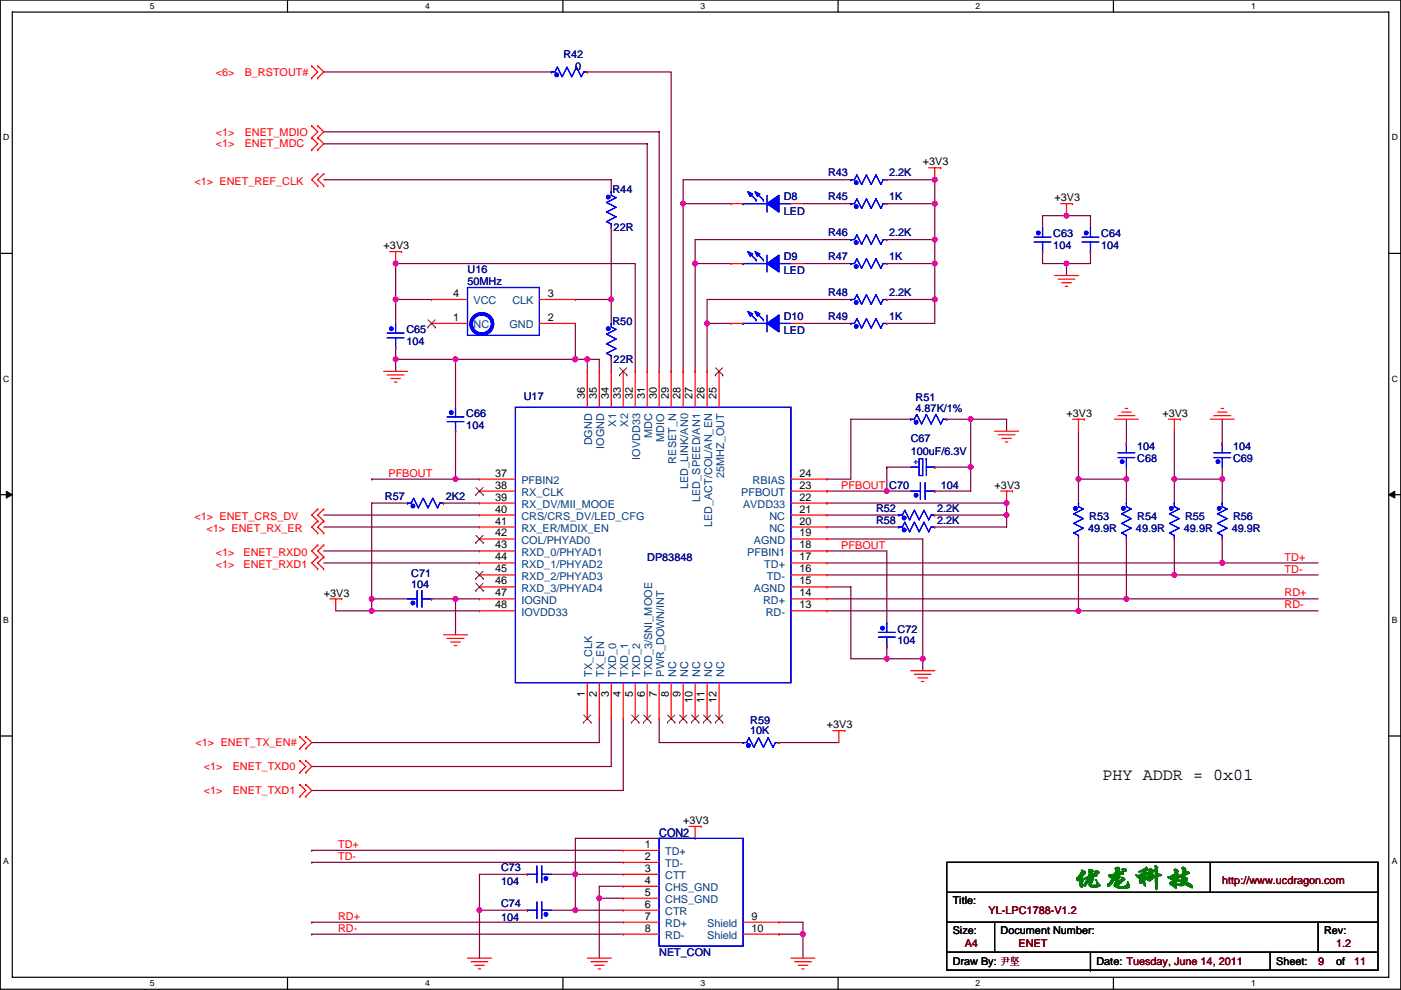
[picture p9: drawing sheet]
<svg xmlns="http://www.w3.org/2000/svg" width="297mm" height="210mm" viewBox="0 0 297 210" stroke-linecap="round" stroke-linejoin="round" font-family="sans-serif">
<path d="M.1 0h296.9v209.8h-296.9zM2.6 2.6h291.8v204.7h-291.8z" fill="none" stroke="#000" stroke-width=".25"/>
<g fill="#fff">
<path d="M31.8 .3h1v2h-1z"/>
<path d="M31.8 207.5h1v2.1h-1z"/>
</g>
<path d="M61 0v2.6M61 207.3v2.5" fill="none" stroke="#000" stroke-width=".25"/>
<g fill="#fff">
<path d="M90.1 .3h1v2h-1z"/>
<path d="M90.1 207.5h1v2.1h-1z"/>
</g>
<path d="M119.3 0v2.6M119.3 207.3v2.5" fill="none" stroke="#000" stroke-width=".25"/>
<g fill="#fff">
<path d="M148.5 .3h1v2h-1z"/>
<path d="M148.5 207.5h1v2.1h-1z"/>
</g>
<path d="M177.7 0v2.6M177.7 207.3v2.5" fill="none" stroke="#000" stroke-width=".25"/>
<g fill="#fff">
<path d="M206.9 .3h1v2h-1z"/>
<path d="M206.9 207.5h1v2.1h-1z"/>
</g>
<path d="M236.1 0v2.6M236.1 207.3v2.5" fill="none" stroke="#000" stroke-width=".25"/>
<g fill="#fff">
<path d="M265.2 .3h1v2h-1z"/>
<path d="M265.2 207.5h1v2.1h-1z"/>
<path d="M.7 28.2h1.3v2h-1.3z"/>
<path d="M295.1 28.2h1.3v2h-1.3z"/>
<path d="M.7 79.3h1.3v2.1h-1.3z"/>
<path d="M295.1 79.3h1.3v2.1h-1.3z"/>
</g>
<path d="M.1 53.7h2.5M294.4 53.7h2.6" fill="none" stroke="#000" stroke-width=".25"/>
<g fill="#fff">
<path d="M.7 130.5h1.2v2h-1.2z"/>
<path d="M295.1 130.5h1.2v2h-1.2z"/>
</g>
<path d="M.1 104.9h2.5M294.4 104.9h2.6" fill="none" stroke="#000" stroke-width=".25"/>
<path d="M1.3 104.2l1.3 .7-1.3 .7zM294.4 104.9l1.3-.7v1.4z" fill="#000" stroke="#000" stroke-width=".21"/>
<g fill="#fff">
<path d="M.7 181.7h1.2v2h-1.2z"/>
<path d="M295.1 181.7h1.2v2h-1.2z"/>
</g>
<path d="M.1 156.1h2.5M294.4 156.1h2.6M200.7 195.6h91.5M200.7 182.9h91.5v22.9h-91.5zM200.7 189.3h91.5M210.9 195.6v6.4M256.6 182.9v6.4M279.5 195.6v6.4M200.7 202h91.5M231.2 205.8h.1M231.2 202v3.8M269.3 202v3.8" fill="none" stroke="#000" stroke-width=".25"/>
<g fill="none" stroke="#800040" stroke-width=".25">
<path d="M68.6 15.3h48.3M124.5 15.3h17.8v63.5M68.6 38.1h61v2.6M68.6 30.5h68.6v48.3M68.6 28h71.2v50.8M180.4 38.1h-35.6v5.1M188 38.1h10.2M198.2 38.1v30.5h-10.2M198.2 38.1h.1M83.9 55.9h50.8v22.9M83.9 55.9h.1M83.9 55.9v12.7"/>
<path d="M129.6 48.3v15.2M144.8 43.2h.1M144.8 43.2h10.2M144.8 43.2v35.6M147.4 55.9h.1M147.4 55.9h7.6M147.4 55.9v22.9M170.2 55.9h10.2M170.2 43.2h10.2M180.4 50.8h-33v5.1M188 55.9h10.2M188 50.8h10.2"/>
<path d="M188 43.2h10.2M198.2 50.8h.1M198.2 43.2h.1M198.2 55.9h.1M221 53.4v2.5h5.1M226.1 45.7h-5.1v2.6M226.1 45.7h.1M226.1 55.9h.1M226.1 45.7h5.1v2.6M226.1 55.9v2.5M231.2 53.4v2.5h-5.1M83.9 63.5h.1"/>
<path d="M83.9 63.5h7.6M83.9 76.2h.1M83.9 76.2v2.6M83.9 73.7v2.5M83.9 76.2h40.6M96.6 76.2v10.2M96.6 76.2h.1M122 68.6v7.6M122 63.5h7.6M122 76.2h.1M124.5 76.2h2.6v2.6M124.5 76.2h.1"/>
<path d="M124.5 76.2v2.6M129.6 76.2v2.6M129.6 63.5h.1M129.6 63.5v5.1M149.9 68.6h.1M149.9 68.6h5.1M149.9 68.6v10.2M170.2 68.6h10.2M180.4 63.5h-30.5v5.1M188 63.5h10.2M198.2 63.5h.1M96.6 91.5h.1"/>
<path d="M96.6 91.5v10.1M188 99.1v5.1h5.1M188 99.1h.1M188 99.1h5.1M193.1 88.9h-12.7v12.7h-5.1M198.2 99.1h7.6M200.7 88.9h5.1M205.8 88.9v15.3h-7.6M205.8 99.1h.1M205.8 88.9h7.6v2.6M205.8 88.9h.1M228.7 91.5v10.1"/>
<path d="M238.8 88.9v5.1M238.8 99.1v2.5M249 91.5v10.1M259.1 88.9v5.1M259.1 99.1v2.5M68.6 111.8h33.1M68.6 109.2h33.1M68.6 116.9h33.1M68.6 119.4h33.1M78.8 101.6h.1M78.8 101.6h17.8M86.4 106.7h-7.6v20.3"/>
<path d="M94 106.7h7.7M96.6 101.6h5.1M175.3 111.8h15.3M175.3 109.2h15.3M175.3 106.7h.1M175.3 116.9h.1M175.3 116.9h12.7v15.2M175.3 114.3h20.3v25.4M175.3 104.2h.1M175.3 119.4h83.8M175.3 106.7h38.1v2.5M175.3 104.2h12.7"/>
<path d="M198.2 109.2h15.2M213.4 109.2v2.6h-15.2M213.4 109.2h.1M228.7 114.3v15.3M228.7 101.6h10.1M228.7 101.6h.1M228.7 101.6v5.1M238.8 114.3v12.7M238.8 101.6h.1M238.8 101.6v5.1M249 114.3v7.6M249 101.6h.1"/>
<path d="M249 101.6v5.1M249 101.6h10.1M259.1 114.3v5.1M259.1 119.4h.1M259.1 101.6h.1M259.1 119.4h20.4M259.1 101.6v5.1M71.2 129.6h7.6M78.8 127h.1M78.8 127h7.6M78.8 129.6h.1M78.8 129.6h22.9"/>
<path d="M78.8 127v2.6M91.5 127h5.1M96.6 127h.1M96.6 127h5.1M96.6 127v7.6M175.3 124.5h5.1v15.2h7.6M175.3 129.6h53.4M175.3 121.9h73.7M175.3 127h63.5M188 137.2v2.5h7.6M188 137.2h.1M195.6 139.7h.1"/>
<path d="M195.6 139.7v2.6M228.7 129.6h.1M228.7 129.6h50.8M238.8 127h.1M238.8 127h40.7M249 121.9h.1M249 121.9h30.5M127.1 152.4v5.1h-61M129.6 152.4v10.2h-63.5M132.1 152.4v15.3h-66M139.8 152.4v5.1h17.7M165.2 157.5h12.7"/>
<path d="M147.4 177.8h-25.4v7.6M147.4 177.8h.1M66.1 180.4h.1M66.1 182.9h.1M66.1 195.6h.1M66.1 198.1h.1M66.1 180.4h66M66.1 182.9h66M66.1 195.6h66M66.1 198.1h66M101.7 193.1h10.1M101.7 193.1h.1"/>
<path d="M101.7 193.1v10.1M111.8 185.4h-10.1v7.7M116.9 185.4h5.1M116.9 193.1h5.1M122 185.4h.1M122 193.1h.1M122 185.4v7.7M122 185.4h10.1M122 193.1h10.1M127.1 190.5h.1M127.1 190.5h5M127.1 190.5v12.7"/>
<path d="M132.1 188h-5v2.5M165.2 195.6h5v2.5M165.2 198.1h.1M165.2 198.1h5M170.2 198.1v5.1"/>
</g>
<g fill="#f0f" stroke="#f0f" stroke-width=".25">
<circle cx="213.4" cy="109.2" r=".5"/>
<circle cx="213.4" cy="106.7" r=".5"/>
<circle cx="188" cy="104.1" r=".5"/>
<circle cx="83.9" cy="63.5" r=".5"/>
<circle cx="205.8" cy="99.1" r=".5"/>
<circle cx="228.6" cy="129.5" r=".5"/>
<circle cx="238.8" cy="127" r=".5"/>
<circle cx="249" cy="121.9" r=".5"/>
<circle cx="259.1" cy="119.4" r=".5"/>
<circle cx="228.6" cy="101.6" r=".5"/>
<circle cx="249" cy="101.6" r=".5"/>
<circle cx="259.1" cy="101.6" r=".5"/>
<circle cx="238.8" cy="101.6" r=".5"/>
<circle cx="195.6" cy="139.7" r=".5"/>
<circle cx="226.1" cy="45.7" r=".5"/>
<circle cx="226.1" cy="55.9" r=".5"/>
<circle cx="78.8" cy="127" r=".5"/>
<circle cx="96.6" cy="127" r=".5"/>
<circle cx="188" cy="139.7" r=".5"/>
<circle cx="144.8" cy="43.2" r=".5"/>
<circle cx="149.9" cy="68.6" r=".5"/>
<circle cx="83.9" cy="76.2" r=".5"/>
<circle cx="198.2" cy="63.5" r=".5"/>
<circle cx="147.4" cy="55.9" r=".5"/>
<circle cx="198.2" cy="50.8" r=".5"/>
<circle cx="129.6" cy="63.5" r=".5"/>
<circle cx="127" cy="190.5" r=".5"/>
<circle cx="122" cy="185.4" r=".5"/>
<circle cx="122" cy="193" r=".5"/>
<circle cx="101.6" cy="193" r=".5"/>
<circle cx="78.8" cy="129.5" r=".5"/>
<circle cx="198.2" cy="38.1" r=".5"/>
<circle cx="198.2" cy="43.2" r=".5"/>
<circle cx="170.2" cy="198.1" r=".5"/>
<circle cx="96.6" cy="101.6" r=".5"/>
<circle cx="122" cy="76.2" r=".5"/>
<circle cx="96.6" cy="76.2" r=".5"/>
<circle cx="124.5" cy="76.2" r=".5"/>
<circle cx="198.2" cy="55.9" r=".5"/>
<circle cx="205.8" cy="88.9" r=".5"/>
<circle cx="83.9" cy="55.9" r=".5"/>
</g>
<g fill="none" stroke="#f00" stroke-width=".25">
<path d="M66.1 16.5h.1M66.1 14h.1M66.1 14l1.3 1.3-1.3 1.2M67.4 14h.1M67.4 16.5h.1M67.4 14l1.2 1.3-1.2 1.2M116.9 15.3h.1M124.5 15.3h.1M66.1 31.8h.1M66.1 29.2h.1M66.1 26.7h.1M66.1 29.2l1.3 1.3-1.3 1.3"/>
<path d="M66.1 26.7l1.3 1.3-1.3 1.2M67.4 36.9h.1M67.4 39.4h.1M67.4 29.2h.1M67.4 31.8h.1M67.4 26.7h.1M67.4 36.9l-1.3 1.2 1.3 1.3M67.4 29.2l1.2 1.3-1.2 1.3M67.4 26.7l1.2 1.3-1.2 1.2M68.6 36.9h.1M68.6 39.4h.1M68.6 36.9l-1.2 1.2 1.2 1.3"/>
<path d="M180.4 38.1h.1M188 38.1h.1M196.9 35.6h2.5M198.2 35.6v2.5M199.4 35.6h.1M82.6 53.4h2.6M83.9 53.4v2.5M85.2 53.4h.1M129.6 40.7h.1M129.6 48.3h.1M155 43.2h.1M155 55.9h.1"/>
<path d="M155 43.2h2.5M155 55.9h2.5M167.7 43.2h2.5M167.7 55.9h2.5M180.4 55.9h.1M180.4 43.2h.1M180.4 50.8h.1M188 55.9h.1M188 43.2h.1M188 50.8h.1M221 48.3h.1M221 53.4h.1"/>
<path d="M223.6 58.4h5.1M224.3 59.2h3.6M224.8 43.2h2.6M225.1 60h2M226.1 43.2v2.5M227.4 43.2h.1M231.2 48.3h.1M231.2 53.4h.1M81.3 78.8h5.1M82.1 79.5h3.6M83.9 68.6h.1M83.9 73.7h.1"/>
<path d="M91.5 63.5h.1M91.5 68.6h.1M91.5 63.5h7.6M91.5 68.6h7.6M114.4 63.5h7.6M114.4 68.6h7.6M122 68.6h.1M122 63.5h.1M124.5 78.8h.1M124.5 78.8v7.6M127.1 78.8h.1M127.1 78.8v7.6"/>
<path d="M129.6 68.6h.1M129.6 76.2h.1M129.6 78.8h.1M129.6 78.8v7.6M132.1 78.8h.1M132.1 78.8v7.6M134.7 78.8h.1M134.7 78.8v7.6M137.2 78.8h.1M137.2 78.8v7.6M139.8 78.8h.1M139.8 78.8v7.6"/>
<path d="M142.3 78.8h.1M142.3 78.8v7.6M144.8 78.8h.1M144.8 78.8v7.6M147.4 78.8h.1M147.4 78.8v7.6M149.9 78.8h.1M149.9 78.8v7.6M152.5 78.8h.1M152.5 78.8v7.6M155 68.6h.1M155 68.6h2.5"/>
<path d="M167.7 68.6h2.5M180.4 68.6h.1M180.4 63.5h.1M188 68.6h.1M188 63.5h.1M225.9 60.7h.5M82.9 80.3h2M83.6 81h.5M96.6 86.4h.1M96.6 91.5h.1M193.1 99.1h.1M193.1 88.9h.1"/>
<path d="M198.2 99.1h.1M200.7 88.9h.1M210.9 91.5h5.1M211.6 92.2h3.6M212.4 93h2M213.2 93.7h.5M227.4 88.9h2.5M228.7 88.9v2.6M229.9 88.9h.1M236.3 88.9h5.1M237 88.2h3.6M237.8 87.4h2"/>
<path d="M238.6 86.6h.5M238.8 99.1h.1M238.8 94h.1M247.7 88.9h2.5M249 88.9v2.6M250.2 88.9h.1M256.6 88.9h5.1M257.4 88.2h3.5M258.1 87.4h2.1M258.9 86.6h.5M259.1 99.1h.1M259.1 94h.1"/>
<path d="M67.4 115.6h.1M67.4 118.1h.1M67.4 110.5h.1M67.4 113.1h.1M67.4 108h.1M67.4 115.6l-1.3 1.3 1.3 1.2M67.4 118.1l-1.3 1.3 1.3 1.3M67.4 110.5l-1.3 1.3 1.3 1.3M67.4 108l-1.3 1.2 1.3 1.3M68.6 115.6h.1M68.6 118.1h.1M68.6 110.5h.1"/>
<path d="M68.6 113.1h.1M68.6 108h.1M68.6 115.6l-1.2 1.3 1.2 1.2M68.6 118.1l-1.2 1.3 1.2 1.3M68.6 110.5l-1.2 1.3 1.2 1.3M68.6 108l-1.2 1.2 1.2 1.3M86.4 106.7h.1M94 106.7h.1M101.7 101.6h.1M101.7 104.2h.1M101.7 106.7h.1M101.7 109.2h.1"/>
<path d="M101.7 111.8h.1M101.7 114.3h.1M101.7 116.9h.1M101.7 119.4h.1M101.7 104.2h7.6M101.7 101.6h7.6M101.7 106.7h7.6M101.7 109.2h7.6M101.7 111.8h7.6M101.7 114.3h7.6M101.7 116.9h7.6M101.7 119.4h7.6"/>
<path d="M167.7 104.2h7.6M167.7 101.6h7.6M167.7 106.7h7.6M167.7 109.2h7.6M167.7 111.8h7.6M167.7 114.3h7.6M167.7 116.9h7.6M167.7 119.4h7.6M175.3 119.4h.1M175.3 116.9h.1M175.3 114.3h.1M175.3 111.8h.1"/>
<path d="M175.3 109.2h.1M175.3 106.7h.1M175.3 104.2h.1M175.3 101.6h.1M190.6 111.8h.1M190.6 109.2h.1M193.1 104.2h.1M198.2 104.2h.1M198.2 111.8h.1M198.2 109.2h.1M212.1 104.2h2.6M213.4 104.2v2.5"/>
<path d="M214.7 104.2h.1M228.7 106.7h.1M228.7 114.3h.1M238.8 106.7h.1M238.8 114.3h.1M249 106.7h.1M249 114.3h.1M259.1 106.7h.1M259.1 114.3h.1M67.4 120.7h.1M68.6 120.7h.1M69.9 127h2.6"/>
<path d="M71.2 127v2.6M72.5 127h.1M86.4 127h.1M91.5 127h.1M94 134.6h5.1M94.8 135.4h3.6M95.6 136.2h2M96.3 136.9h.5M101.7 121.9h.1M101.7 124.5h.1M101.7 127h.1M101.7 129.6h.1"/>
<path d="M101.7 127h7.6M101.7 121.9h7.6M101.7 124.5h7.6M101.7 129.6h7.6M167.7 127h7.6M167.7 121.9h7.6M167.7 124.5h7.6M167.7 129.6h7.6M175.3 129.6h.1M175.3 127h.1M175.3 124.5h.1M175.3 121.9h.1"/>
<path d="M188 132.1h.1M188 137.2h.1M63.6 158.8h.1M63.6 156.2h.1M63.6 156.2l1.2 1.3-1.2 1.3M64.8 156.2h.1M64.8 158.8h.1M64.8 156.2l1.3 1.3-1.3 1.3M124.5 152.4h.1M124.5 144.8v7.6M127.1 152.4h.1M127.1 144.8v7.6"/>
<path d="M129.6 152.4h.1M129.6 144.8v7.6M132.1 152.4h.1M132.1 144.8v7.6M134.7 152.4h.1M134.7 144.8v7.6M137.2 152.4h.1M137.2 144.8v7.6M139.8 152.4h.1M139.8 144.8v7.6M142.3 152.4h.1M142.3 144.8v7.6"/>
<path d="M144.8 152.4h.1M144.8 144.8v7.6M147.4 152.4h.1M147.4 144.8v7.6M149.9 152.4h.1M149.9 144.8v7.6M152.5 152.4h.1M152.5 144.8v7.6M157.5 157.5h.1M165.2 157.5h.1M176.6 155h2.5M177.9 155v2.5"/>
<path d="M179.1 155h.1M193.1 142.3h5.1M193.9 143h3.5M194.6 143.8h2.1M195.4 144.5h.5M63.6 163.9h.1M63.6 161.3h.1M63.6 168.9h.1M63.6 166.4h.1M63.6 161.3l1.2 1.3-1.2 1.3M63.6 166.4l1.2 1.3-1.2 1.2M64.8 161.3h.1"/>
<path d="M64.8 163.9h.1M64.8 166.4h.1M64.8 168.9h.1M64.8 161.3l1.3 1.3-1.3 1.3M64.8 166.4l1.3 1.3-1.3 1.2M146.1 175.3h2.6M147.4 175.3v2.5M148.7 175.3h.1M111.8 185.4h.1M111.8 193.1h.1M116.9 185.4h.1M116.9 193.1h.1"/>
<path d="M132.1 180.4h.1M132.1 182.9h.1M132.1 185.4h.1M132.1 188h.1M132.1 190.5h.1M132.1 193.1h.1M132.1 195.6h.1M132.1 198.1h.1M132.1 180.4h7.7M132.1 182.9h7.7M132.1 185.4h7.7M132.1 188h7.7"/>
<path d="M132.1 190.5h7.7M132.1 193.1h7.7M132.1 195.6h7.7M132.1 198.1h7.7M157.5 195.6h7.7M157.5 198.1h7.7M165.2 195.6h.1M165.2 198.1h.1M99.1 203.2h5.1M99.9 204h3.5M100.6 204.7h2.1M101.4 205.5h.5"/>
<path d="M124.5 203.2h5.1M125.3 204h3.5M126 204.7h2.1M126.8 205.5h.5M167.7 203.2h5.1M168.5 204h3.5M169.2 204.7h2.1M170 205.5h.5"/>
</g>
<g fill="none" stroke="#00f" stroke-width=".25">
<path d="M116.9 15.3h.8l.5-1.1 1 2.1 1-2.1 1 2.1 1-2.1 1.1 2.1 .5-1h.7M116.9 15.3h.1M180.4 38.1h.8l.5-1 1 2 1-2 1 2 1-2 1 2 .6-1h.7M180.4 38.1h.1M129.6 40.7v.7l1 .5-2 1 2 1.1-2 1 2 1-2 1 1 .5v.8M129.6 40.7h.1M157.5 43.2h.1M157.5 55.9h.1M157.5 55.9h5.1M157.5 43.2h5.1M158.8 40.9l1.5 1.5M158.8 53.6l1.5 1.5"/>
<path d="M160.3 42.4h.1M160.3 55.1h.1M160.3 40.9l1.6 1.5M160.3 53.6l1.6 1.5M161.9 42.4h.1M161.9 55.1h.1M162.6 41.4v3.6M162.6 54.1v3.6M165.2 43.2h2.5M165.2 55.9h2.5M180.4 55.9h.8l.5-1 1 2 1-2 1 2 1-2 1 2 .6-1h.7M180.4 55.9h.1"/>
<path d="M180.4 43.2h.8l.5-1 1 2 1-2 1 2 1-2 1 2 .6-1h.7M180.4 43.2h.1M180.4 50.8h.8l.5-1 1 2 1-2 1 2 1-2 1 2 .6-1h.7M180.4 50.8h.1M219.3 51.3h3.5M219.3 50.3h3.5M221 48.3v2M221 53.4h.1M221 51.3v2.1M229.4 51.3h3.6M229.4 50.3h3.6M231.2 48.3v2"/>
<path d="M231.2 53.4h.1M231.2 51.3v2.1M82.1 71.6h3.6M82.1 70.6h3.6M83.9 68.6v2M83.9 73.7h.1M83.9 71.6v2.1M99.1 61h15.3v10.1h-15.3zM129.6 68.6v.8l1 .5-2 1 2 1-2 1 2 1-2 1.1 1 .5v.7M129.6 68.6h.1M157.5 68.6h.1M157.5 68.6h5.1"/>
<path d="M158.8 66.3l1.5 1.5M160.3 67.8h.1M160.3 66.3l1.6 1.5M161.9 67.8h.1M162.6 66.8v3.6M165.2 68.6h2.5M180.4 68.6h.8l.5-1 1 2 1-2 1 2 1-2 1 2 .6-1h.7M180.4 68.6h.1M180.4 63.5h.8l.5-1 1 2 1-2 1 2 1-2 1 2 .6-1h.7M180.4 63.5h.1M94.8 89.4h3.6M94.8 88.4h3.6"/>
<path d="M96.6 86.4v2M96.6 91.5h.1M96.6 89.4v2.1M109.3 86.4h58.4v58.4h-58.4zM193.1 88.9h.8l.5-1 1 2 1-2 1 2 1-2 1 2 .6-1h.7M193.1 88.9h.1M193.1 99.1h1.8M194.9 97.3h.7v3.6h-.7zM194.9 99.1h.1M196.4 97.3h.1M196.4 99.1h1.8M196.4 97.3v3.6"/>
<path d="M198.2 99.1h.1M237 96h3.6M237 97h3.6M238.8 97v2.1M238.8 94h.1M238.8 94v2M257.4 96h3.5M257.4 97h3.5M259.1 97v2.1M259.1 94h.1M259.1 94v2M86.4 106.7h.8l.5-1 1 2 1-2 1 2 1.1-2 1 2 .5-1h.7"/>
<path d="M86.4 106.7h.1M190.6 111.8h.7l.5-1 1 2 1.1-2 1 2 1-2 1 2 .5-1h.8M190.6 111.8h.1M190.6 109.2h.7l.5-1 1 2.1 1.1-2.1 1 2.1 1-2.1 1 2.1 .5-1.1h.8M190.6 109.2h.1M193.1 104.2h2M195.1 102.4v3.5M196.1 102.4v3.5M196.1 104.2h2.1M198.2 104.2h.1M228.7 106.7v.8l1 .5-2.1 1 2.1 1-2.1 1 2.1 1-2.1 1.1 1.1 .5v.7M228.7 106.7h.1"/>
<path d="M238.8 106.7v.8l1 .5-2 1 2 1-2 1 2 1-2 1.1 1 .5v.7M238.8 106.7h.1M249 106.7v.8l1 .5-2 1 2 1-2 1 2 1-2 1.1 1 .5v.7M249 106.7h.1M259.1 106.7v.8l1.1 .5-2.1 1 2.1 1-2.1 1 2.1 1-2.1 1.1 1 .5v.7M259.1 106.7h.1M86.4 127h2.1M88.5 125.2v3.6M89.5 125.2v3.6M89.5 127h2M91.5 127h.1M186.2 135.1h3.6"/>
<path d="M186.2 134.1h3.6M188 132.1v2M188 137.2h.1M188 135.1v2.1M157.5 157.5h.8l.5-1 1 2 1-2 1.1 2 1-2 1 2 .5-1h.8M157.5 157.5h.1M139.8 177.8h17.7v22.9h-17.7zM111.8 185.4h.1M111.8 193.1h.1M111.8 185.4h2.1M111.8 193.1h2.1M113.9 183.7v3.5"/>
<path d="M113.9 191.3v3.5M114.9 183.7v3.5M114.9 185.4h2M114.9 191.3v3.5M114.9 193.1h2"/>
</g>
<g fill="#00f" stroke="#00f" stroke-width=".25">
<path d="M162.6 68.6l2.6-1.8v3.6z" fill-rule="evenodd"/>
<path d="M158.6 66.1l1 .5-.5 .5z" fill-rule="evenodd"/>
<path d="M160.1 66.1l1 .5-.5 .5z" fill-rule="evenodd"/>
<path d="M162.6 68.6l2.6-1.8v3.6z" fill-rule="evenodd"/>
<path d="M158.6 66.1l1 .5-.5 .5z" fill-rule="evenodd"/>
<path d="M160.1 66.1l1 .5-.5 .5z" fill-rule="evenodd"/>
<path d="M162.6 43.2l2.6-1.8v3.6z" fill-rule="evenodd"/>
<path d="M158.6 40.7l1 .5-.5 .5z" fill-rule="evenodd"/>
<path d="M160.1 40.7l1 .5-.5 .5z" fill-rule="evenodd"/>
<path d="M162.6 43.2l2.6-1.8v3.6z" fill-rule="evenodd"/>
<path d="M158.6 40.7l1 .5-.5 .5z" fill-rule="evenodd"/>
<path d="M160.1 40.7l1 .5-.5 .5z" fill-rule="evenodd"/>
<path d="M162.6 55.9l2.6-1.8v3.6z" fill-rule="evenodd"/>
<path d="M158.6 53.4l1 .5-.5 .5z" fill-rule="evenodd"/>
<path d="M160.1 53.4l1 .5-.5 .5z" fill-rule="evenodd"/>
<path d="M162.6 55.9l2.6-1.8v3.6z" fill-rule="evenodd"/>
<path d="M158.6 53.4l1 .5-.5 .5z" fill-rule="evenodd"/>
<path d="M160.1 53.4l1 .5-.5 .5z" fill-rule="evenodd"/>
<circle cx="115.7" cy="186.3" r=".38"/>
<circle cx="194.2" cy="105" r=".37"/>
<circle cx="238.2" cy="107.8" r=".38"/>
<circle cx="237.9" cy="97.9" r=".38"/>
<circle cx="181.5" cy="69.2" r=".38"/>
<circle cx="228" cy="107.8" r=".38"/>
<circle cx="194.2" cy="89.5" r=".37"/>
<circle cx="258.2" cy="97.9" r=".38"/>
<circle cx="181.5" cy="64.1" r=".38"/>
<circle cx="248.3" cy="107.8" r=".37"/>
<circle cx="158.7" cy="158.1" r=".38"/>
<circle cx="181.5" cy="56.5" r=".38"/>
<circle cx="258.5" cy="107.8" r=".38"/>
<circle cx="115.7" cy="193.9" r=".38"/>
<circle cx="87.5" cy="127.9" r=".38"/>
<circle cx="181.5" cy="43.8" r=".38"/>
<circle cx="181.5" cy="38.7" r=".38"/>
<circle cx="129" cy="69.7" r=".38"/>
<circle cx="87.5" cy="107.3" r=".38"/>
<circle cx="181.5" cy="51.4" r=".38"/>
<circle cx="118" cy="15.9" r=".38"/>
<circle cx="191.7" cy="112.4" r=".38"/>
<circle cx="95.7" cy="87.5" r=".38"/>
<circle cx="187.1" cy="133.2" r=".38"/>
<circle cx="83" cy="69.7" r=".38"/>
<circle cx="129" cy="41.8" r=".38"/>
<circle cx="230.3" cy="49.4" r=".38"/>
<circle cx="191.7" cy="109.9" r=".38"/>
<circle cx="220.1" cy="49.4" r=".38"/>
</g>
<path d="M100.5 67.2a2.2 2.2 0 0 1 3.7 .6 2.2 2.2 0 0 1-2.1 3.1 2.15 2.15 0 0 1-2-1.3 2.15 2.15 0 0 1 .4-2.4z" fill="none" stroke="#00f" stroke-width=".76"/>
<g fill="none" stroke="#804000" stroke-width=".21">
<path d="M90.7 69.4h.1M90.7 67.8l1.6 1.6M92.3 67.8l-1.6 1.6M92.3 69.4h.1M131.4 79.5h.1M131.4 78l1.5 1.5M132.9 78l-1.5 1.5M132.9 79.5h.1M151.7 79.5h.1M151.7 78l1.5 1.5M153.2 78l-1.5 1.5M153.2 79.5h.1"/>
<path d="M100.9 104.9h.1M100.9 115.1h.1M100.9 103.4l1.5 1.5M100.9 113.6l1.5 1.5M102.4 103.4l-1.5 1.5M102.4 113.6l-1.5 1.5M102.4 104.9h.1M102.4 115.1h.1M100.9 122.7h.1M100.9 125.3h.1M100.9 121.2l1.5 1.5M100.9 123.7l1.5 1.6"/>
<path d="M102.4 121.2l-1.5 1.5M102.4 123.7l-1.5 1.6M102.4 122.7h.1M102.4 125.3h.1M123.7 153.2h.1M123.8 151.7l1.5 1.5M125.3 151.7l-1.6 1.5M125.3 153.2h.1M133.9 153.2h.1M133.9 151.7l1.6 1.5M135.4 151.7l-1.5 1.5M135.5 153.2h.1"/>
<path d="M136.4 153.2h.1M136.5 151.7l1.5 1.5M138 151.7l-1.6 1.5M138 153.2h.1M141.5 153.2h.1M141.5 151.7l1.6 1.5M143.1 151.7l-1.6 1.5M143.1 153.2h.1M144.1 153.2h.1M144.1 151.7l1.5 1.5M145.6 151.7l-1.5 1.5M145.6 153.2h.1"/>
<path d="M146.6 153.2h.1M146.6 151.7l1.6 1.5M148.1 151.7l-1.5 1.5M148.2 153.2h.1M149.1 153.2h.1M149.2 151.7l1.5 1.5M150.7 151.7l-1.6 1.5M150.7 153.2h.1M151.7 153.2h.1M151.7 151.7l1.5 1.5M153.2 151.7l-1.5 1.5M153.2 153.2h.1"/>
</g>
<text font-size="5.3" fill="#008000" x="227.4" y="187.7">优龙科技</text>
<text font-size="3.6" x="233.7" y="165.4">PHY ADDR = 0x01</text>
<text font-size="2.5" fill="#000080" x="139.8" y="177.5">CON2</text>
<g font-size="2.3" fill="#f00">
<text x="45.8" y="16">&lt;6&gt;</text>
<text x="51.9" y="16">B_RSTOUT#</text>
<text x="45.8" y="28.7">&lt;1&gt;</text>
<text x="51.9" y="28.7">ENET_MDIO</text>
<text x="45.8" y="31.3">&lt;1&gt;</text>
<text x="51.9" y="31.3">ENET_MDC</text>
<text x="41.2" y="39.2">&lt;1&gt; ENET_REF_CLK</text>
<text x="82.4" y="101.1">PFBOUT</text>
<text x="178.4" y="103.7">PFBOUT</text>
<text x="41.2" y="110.3">&lt;1&gt; ENET_CRS_DV</text>
<text x="43.7" y="112.8">&lt;1&gt; ENET_RX_ER</text>
<text x="45.8" y="117.9">&lt;1&gt;</text>
<text x="51.6" y="117.9">ENET_RXD0</text>
<text x="178.4" y="116.4">PFBOUT</text>
<text x="272.3" y="118.9">TD+</text>
<text x="45.8" y="120.4">&lt;1&gt;</text>
<text x="51.6" y="120.4">ENET_RXD1</text>
<text x="272.3" y="121.4">TD-</text>
<text x="272.3" y="129.1">RD-</text>
<text x="272.3" y="126.5">RD+</text>
<text x="41.5" y="158.3">&lt;1&gt; ENET_TX_EN#</text>
<text x="43.2" y="163.4">&lt;1&gt;</text>
<text x="49.3" y="163.4">ENET_TXD0</text>
<text x="43.2" y="168.4">&lt;1&gt;</text>
<text x="49.3" y="168.4">ENET_TXD1</text>
<text x="71.7" y="179.9">TD+</text>
<text x="71.7" y="182.4">TD-</text>
<text x="71.7" y="195.1">RD+</text>
<text x="71.7" y="197.6">RD-</text>
</g>
<g font-size="2.3" fill="#000080">
<text x="119.4" y="12.2">R42</text>
<text x="122" y="14.8">0</text>
<text x="129.9" y="40.9">R44</text>
<text x="175.6" y="37.4">R43</text>
<text x="188.5" y="37.4">2.2K</text>
<text x="166.2" y="42.5">D8</text>
<text x="166.2" y="45.5">LED</text>
<text x="175.6" y="42.5">R45</text>
<text x="188.5" y="42.5">1K</text>
<text x="130.1" y="49.1">22R</text>
<text x="175.6" y="50.1">R46</text>
<text x="188.5" y="50.1">2.2K</text>
<text x="223.3" y="50.3">C63</text>
<text x="223.3" y="52.9">104</text>
<text x="233.5" y="50.3">C64</text>
<text x="233.5" y="52.9">104</text>
<text x="99.1" y="58">U16</text>
<text x="166.2" y="55.2">D9</text>
<text x="166.2" y="58.2">LED</text>
<text x="175.6" y="55.2">R47</text>
<text x="188.5" y="55.2">1K</text>
<text x="99.1" y="60.5">50MHz</text>
<text x="175.6" y="62.8">R48</text>
<text x="188.5" y="62.8">2.2K</text>
<text x="86.2" y="70.7">C65</text>
<text x="129.9" y="68.9">R50</text>
<text x="166.2" y="67.9">D10</text>
<text x="166.2" y="70.9">LED</text>
<text x="175.6" y="67.9">R49</text>
<text x="188.5" y="67.9">1K</text>
<text x="86.2" y="73.2">104</text>
<text x="130.1" y="77">22R</text>
<text x="98.9" y="88.4">C66</text>
<text x="111.1" y="84.9">U17</text>
<text x="194.1" y="85.1">R51</text>
<text x="194.1" y="87.4">4.87K/1%</text>
<text x="98.9" y="91">104</text>
<text x="193.1" y="93.8">C67</text>
<text x="241.1" y="95.5">104</text>
<text x="261.4" y="95.5">104</text>
<text x="193.1" y="96.6">100uF/6.3V</text>
<text x="241.1" y="98.1">C68</text>
<text x="261.4" y="98.1">C69</text>
<text x="81.6" y="106">R57</text>
<text x="94.5" y="106">2K2</text>
<text x="188.5" y="103.7">C70</text>
<text x="199.4" y="103.7">104</text>
<text x="185.7" y="111">R58</text>
<text x="185.7" y="108.5">R52</text>
<text x="198.7" y="111">2.2K</text>
<text x="198.7" y="108.5">2.2K</text>
<text x="230.7" y="112.8">49.9R</text>
<text x="230.9" y="110.3">R53</text>
<text x="240.9" y="112.8">49.9R</text>
<text x="241.1" y="110.3">R54</text>
<text x="251" y="112.8">49.9R</text>
<text x="251.3" y="110.3">R55</text>
<text x="261.2" y="112.8">49.9R</text>
<text x="261.4" y="110.3">R56</text>
<text x="137.2" y="118.9">DP83848</text>
<text x="87.2" y="122.5">C71</text>
<text x="87.2" y="124.8">104</text>
<text x="190.3" y="134.2">C72</text>
<text x="190.3" y="136.7">104</text>
<text x="159.1" y="153.5">R59</text>
<text x="159.1" y="155.7">10K</text>
<text x="106.2" y="184.7">C73</text>
<text x="106.2" y="187.7">104</text>
<text x="106.2" y="192.3">C74</text>
<text x="106.2" y="195.4">104</text>
<text x="139.8" y="202.7">NET_CON</text>
</g>
<g font-size="2.3">
<text x="195.6" y="35.1">+3V3</text>
<text x="223.6" y="42.7">+3V3</text>
<text x="81.3" y="52.9">+3V3</text>
<text x="96.1" y="63">4</text>
<text x="116.1" y="63">3</text>
<text x="96.1" y="68.1">1</text>
<text x="116.1" y="68.1">2</text>
<text x="124" y="84.6" transform="rotate(-90 124 84.6)">36</text>
<text x="126.5" y="84.6" transform="rotate(-90 126.5 84.6)">35</text>
<text x="129.1" y="84.6" transform="rotate(-90 129.1 84.6)">34</text>
<text x="131.6" y="84.6" transform="rotate(-90 131.6 84.6)">33</text>
<text x="134.2" y="84.6" transform="rotate(-90 134.2 84.6)">32</text>
<text x="136.7" y="84.6" transform="rotate(-90 136.7 84.6)">31</text>
<text x="139.2" y="84.6" transform="rotate(-90 139.2 84.6)">30</text>
<text x="141.8" y="84.6" transform="rotate(-90 141.8 84.6)">29</text>
<text x="144.3" y="84.6" transform="rotate(-90 144.3 84.6)">28</text>
<text x="146.9" y="84.6" transform="rotate(-90 146.9 84.6)">27</text>
<text x="149.4" y="84.6" transform="rotate(-90 149.4 84.6)">26</text>
<text x="151.9" y="84.6" transform="rotate(-90 151.9 84.6)">25</text>
<text x="226.1" y="88.4">+3V3</text>
<text x="246.4" y="88.4">+3V3</text>
<text x="105" y="101.1">37</text>
<text x="169.5" y="101.1">24</text>
<text x="105" y="103.6">38</text>
<text x="105" y="106.2">39</text>
<text x="169.5" y="103.6">23</text>
<text x="169.5" y="106.2">22</text>
<text x="210.9" y="103.7">+3V3</text>
<text x="105" y="108.7">40</text>
<text x="105" y="111.3">41</text>
<text x="105" y="113.8">42</text>
<text x="169.5" y="111.3">20</text>
<text x="169.5" y="108.7">21</text>
<text x="169.5" y="113.8">19</text>
<text x="105" y="116.3">43</text>
<text x="105" y="118.9">44</text>
<text x="169.5" y="118.9">17</text>
<text x="169.5" y="116.3">18</text>
<text x="105" y="121.4">45</text>
<text x="105" y="124">46</text>
<text x="169.5" y="121.4">16</text>
<text x="169.5" y="124">15</text>
<text x="68.6" y="126.5">+3V3</text>
<text x="105" y="126.5">47</text>
<text x="105" y="129">48</text>
<text x="169.5" y="129">13</text>
<text x="169.5" y="126.5">14</text>
<text x="124" y="147.9" transform="rotate(-90 124 147.9)">1</text>
<text x="126.5" y="147.9" transform="rotate(-90 126.5 147.9)">2</text>
<text x="129.1" y="147.9" transform="rotate(-90 129.1 147.9)">3</text>
<text x="131.6" y="147.9" transform="rotate(-90 131.6 147.9)">4</text>
<text x="134.2" y="147.9" transform="rotate(-90 134.2 147.9)">5</text>
<text x="136.7" y="147.9" transform="rotate(-90 136.7 147.9)">6</text>
<text x="139.2" y="147.9" transform="rotate(-90 139.2 147.9)">7</text>
<text x="141.8" y="147.9" transform="rotate(-90 141.8 147.9)">8</text>
<text x="144.3" y="147.9" transform="rotate(-90 144.3 147.9)">9</text>
<text x="146.9" y="149.2" transform="rotate(-90 146.9 149.2)">10</text>
<text x="149.4" y="149.2" transform="rotate(-90 149.4 149.2)">11</text>
<text x="151.9" y="149.2" transform="rotate(-90 151.9 149.2)">12</text>
<text x="175.3" y="154.5">+3V3</text>
<text x="136.7" y="179.8">1</text>
<text x="144.8" y="174.8">+3V3</text>
<text x="136.7" y="182.4">2</text>
<text x="136.7" y="184.9">3</text>
<text x="136.7" y="187.5">4</text>
<text x="136.7" y="190">5</text>
<text x="202" y="191.8">Title:</text>
<text x="136.7" y="192.5">6</text>
<text x="136.7" y="195.1">7</text>
<text x="136.7" y="197.6">8</text>
<text x="159.3" y="195.1">9</text>
<text x="159.3" y="197.6">10</text>
<text x="202" y="198.2">Size:</text>
<text x="212.1" y="198.2">Document Number:</text>
<text x="280.7" y="198.2">Rev:</text>
<text x="202" y="204.8">Draw By: 尹坚</text>
<text x="232.5" y="204.8">Date: Tuesday, June 14, 2011</text>
<text x="270.6" y="204.8">Sheet:</text>
<text x="283.3" y="204.8">of</text>
</g>
<g font-size="2.3" fill="#004080">
<text x="100.4" y="64.6">VCC</text>
<text x="108.6" y="64.6">CLK</text>
<text x="100.4" y="69.6">NC</text>
<text x="108" y="69.6">GND</text>
<text x="125.6" y="94.5" transform="rotate(-90 125.6 94.5)">DGND</text>
<text x="128.1" y="95.2" transform="rotate(-90 128.1 95.2)">IOGND</text>
<text x="130.7" y="90.5" transform="rotate(-90 130.7 90.5)">X1</text>
<text x="133.2" y="90.5" transform="rotate(-90 133.2 90.5)">X2</text>
<text x="138.3" y="92.9" transform="rotate(-90 138.3 92.9)">MDC</text>
<text x="140.8" y="93.7" transform="rotate(-90 140.8 93.7)">MDIO</text>
<text x="135.7" y="97.6" transform="rotate(-90 135.7 97.6)">IOVDD33</text>
<text x="143.4" y="98.3" transform="rotate(-90 143.4 98.3)">RESET_N</text>
<text x="153.5" y="101.4" transform="rotate(-90 153.5 101.4)">25MHZ_OUT</text>
<text x="110.6" y="102.7">PFBIN2</text>
<text x="110.6" y="105.2">RX_CLK</text>
<text x="110.6" y="107.7">RX_DV/MII_MOOE</text>
<text x="145.9" y="103.7" transform="rotate(-90 145.9 103.7)">LED_LINK/AN0</text>
<text x="148.4" y="106.4" transform="rotate(-90 148.4 106.4)">LED_SPEED/AN1</text>
<text x="157.1" y="105.2">PFBOUT</text>
<text x="157.5" y="107.7">AVDD33</text>
<text x="159.6" y="102.7">RBIAS</text>
<text x="110.6" y="110.3">CRS/CRS_DV/LED_CFG</text>
<text x="110.6" y="112.8">RX_ER/MDIX_EN</text>
<text x="151" y="111.8" transform="rotate(-90 151 111.8)">LED_ACT/COL/AN_EN</text>
<text x="163.1" y="112.8">NC</text>
<text x="163.1" y="110.3">NC</text>
<text x="110.6" y="115.4">COL/PHYAD0</text>
<text x="110.6" y="117.9">RXD_0/PHYAD1</text>
<text x="158.4" y="117.9">PFBIN1</text>
<text x="159.8" y="115.4">AGND</text>
<text x="110.6" y="120.4">RXD_1/PHYAD2</text>
<text x="110.6" y="123">RXD_2/PHYAD3</text>
<text x="110.6" y="125.5">RXD_3/PHYAD4</text>
<text x="159.8" y="125.5">AGND</text>
<text x="162" y="120.4">TD+</text>
<text x="162.6" y="123">TD-</text>
<text x="110.6" y="128.1">IOGND</text>
<text x="110.6" y="130.6">IOVDD33</text>
<text x="161.8" y="128.1">RD+</text>
<text x="162.4" y="130.6">RD-</text>
<text x="125.6" y="143.5" transform="rotate(-90 125.6 143.5)">TX_CLK</text>
<text x="128.1" y="143.5" transform="rotate(-90 128.1 143.5)">TX_EN</text>
<text x="130.7" y="143.5" transform="rotate(-90 130.7 143.5)">TXD_0</text>
<text x="133.2" y="143.5" transform="rotate(-90 133.2 143.5)">TXD_1</text>
<text x="135.7" y="143.5" transform="rotate(-90 135.7 143.5)">TXD_2</text>
<text x="138.3" y="143.5" transform="rotate(-90 138.3 143.5)">TXD_3/SNI_MOOE</text>
<text x="140.8" y="143.5" transform="rotate(-90 140.8 143.5)">PWR_DOWN/INT</text>
<text x="143.4" y="143.5" transform="rotate(-90 143.4 143.5)">NC</text>
<text x="145.9" y="143.5" transform="rotate(-90 145.9 143.5)">NC</text>
<text x="148.4" y="143.5" transform="rotate(-90 148.4 143.5)">NC</text>
<text x="151" y="143.5" transform="rotate(-90 151 143.5)">NC</text>
<text x="153.5" y="143.5" transform="rotate(-90 153.5 143.5)">NC</text>
<text x="141" y="181.4">TD+</text>
<text x="141" y="183.9">TD-</text>
<text x="141" y="186.5">CTT</text>
<text x="141" y="189">CHS_GND</text>
<text x="141" y="191.6">CHS_GND</text>
<text x="141" y="194.1">CTR</text>
<text x="141" y="196.6">RD+</text>
<text x="149.9" y="196.6">Shield</text>
<text x="141" y="199.2">RD-</text>
<text x="149.9" y="199.2">Shield</text>
</g>
<text font-size="2.3" fill="#00f" x="194.8" y="98.6" transform="rotate(-90 194.8 98.6)">+</text>
<g font-size="2.3" fill="#800000">
<text x="259.1" y="187.5">http://www.ucdragon.com</text>
<text x="209.6" y="193.8">YL-LPC1788-V1.2</text>
<text x="204.5" y="201">A4</text>
<text x="216" y="201">ENET</text>
<text x="283.3" y="201">1.2</text>
<text x="279.5" y="204.8">9</text>
<text x="287.1" y="204.8">11</text>
</g>
<g font-size="1.8">
<text x="31.8" y="1.9">5</text>
<text x="90.1" y="1.9">4</text>
<text x="148.5" y="1.9">3</text>
<text x="206.9" y="1.9">2</text>
<text x="265.2" y="1.9">1</text>
<text x=".7" y="29.8">D</text>
<text x="295.1" y="29.8">D</text>
<text x=".7" y="81">C</text>
<text x="295.1" y="81">C</text>
<text x=".7" y="132.1">B</text>
<text x="295.1" y="132.1">B</text>
<text x=".7" y="183.3">A</text>
<text x="295.1" y="183.3">A</text>
<text x="31.8" y="209.2">5</text>
<text x="90.1" y="209.2">4</text>
<text x="148.5" y="209.2">3</text>
<text x="206.9" y="209.2">2</text>
<text x="265.2" y="209.2">1</text>
</g>
</svg>
